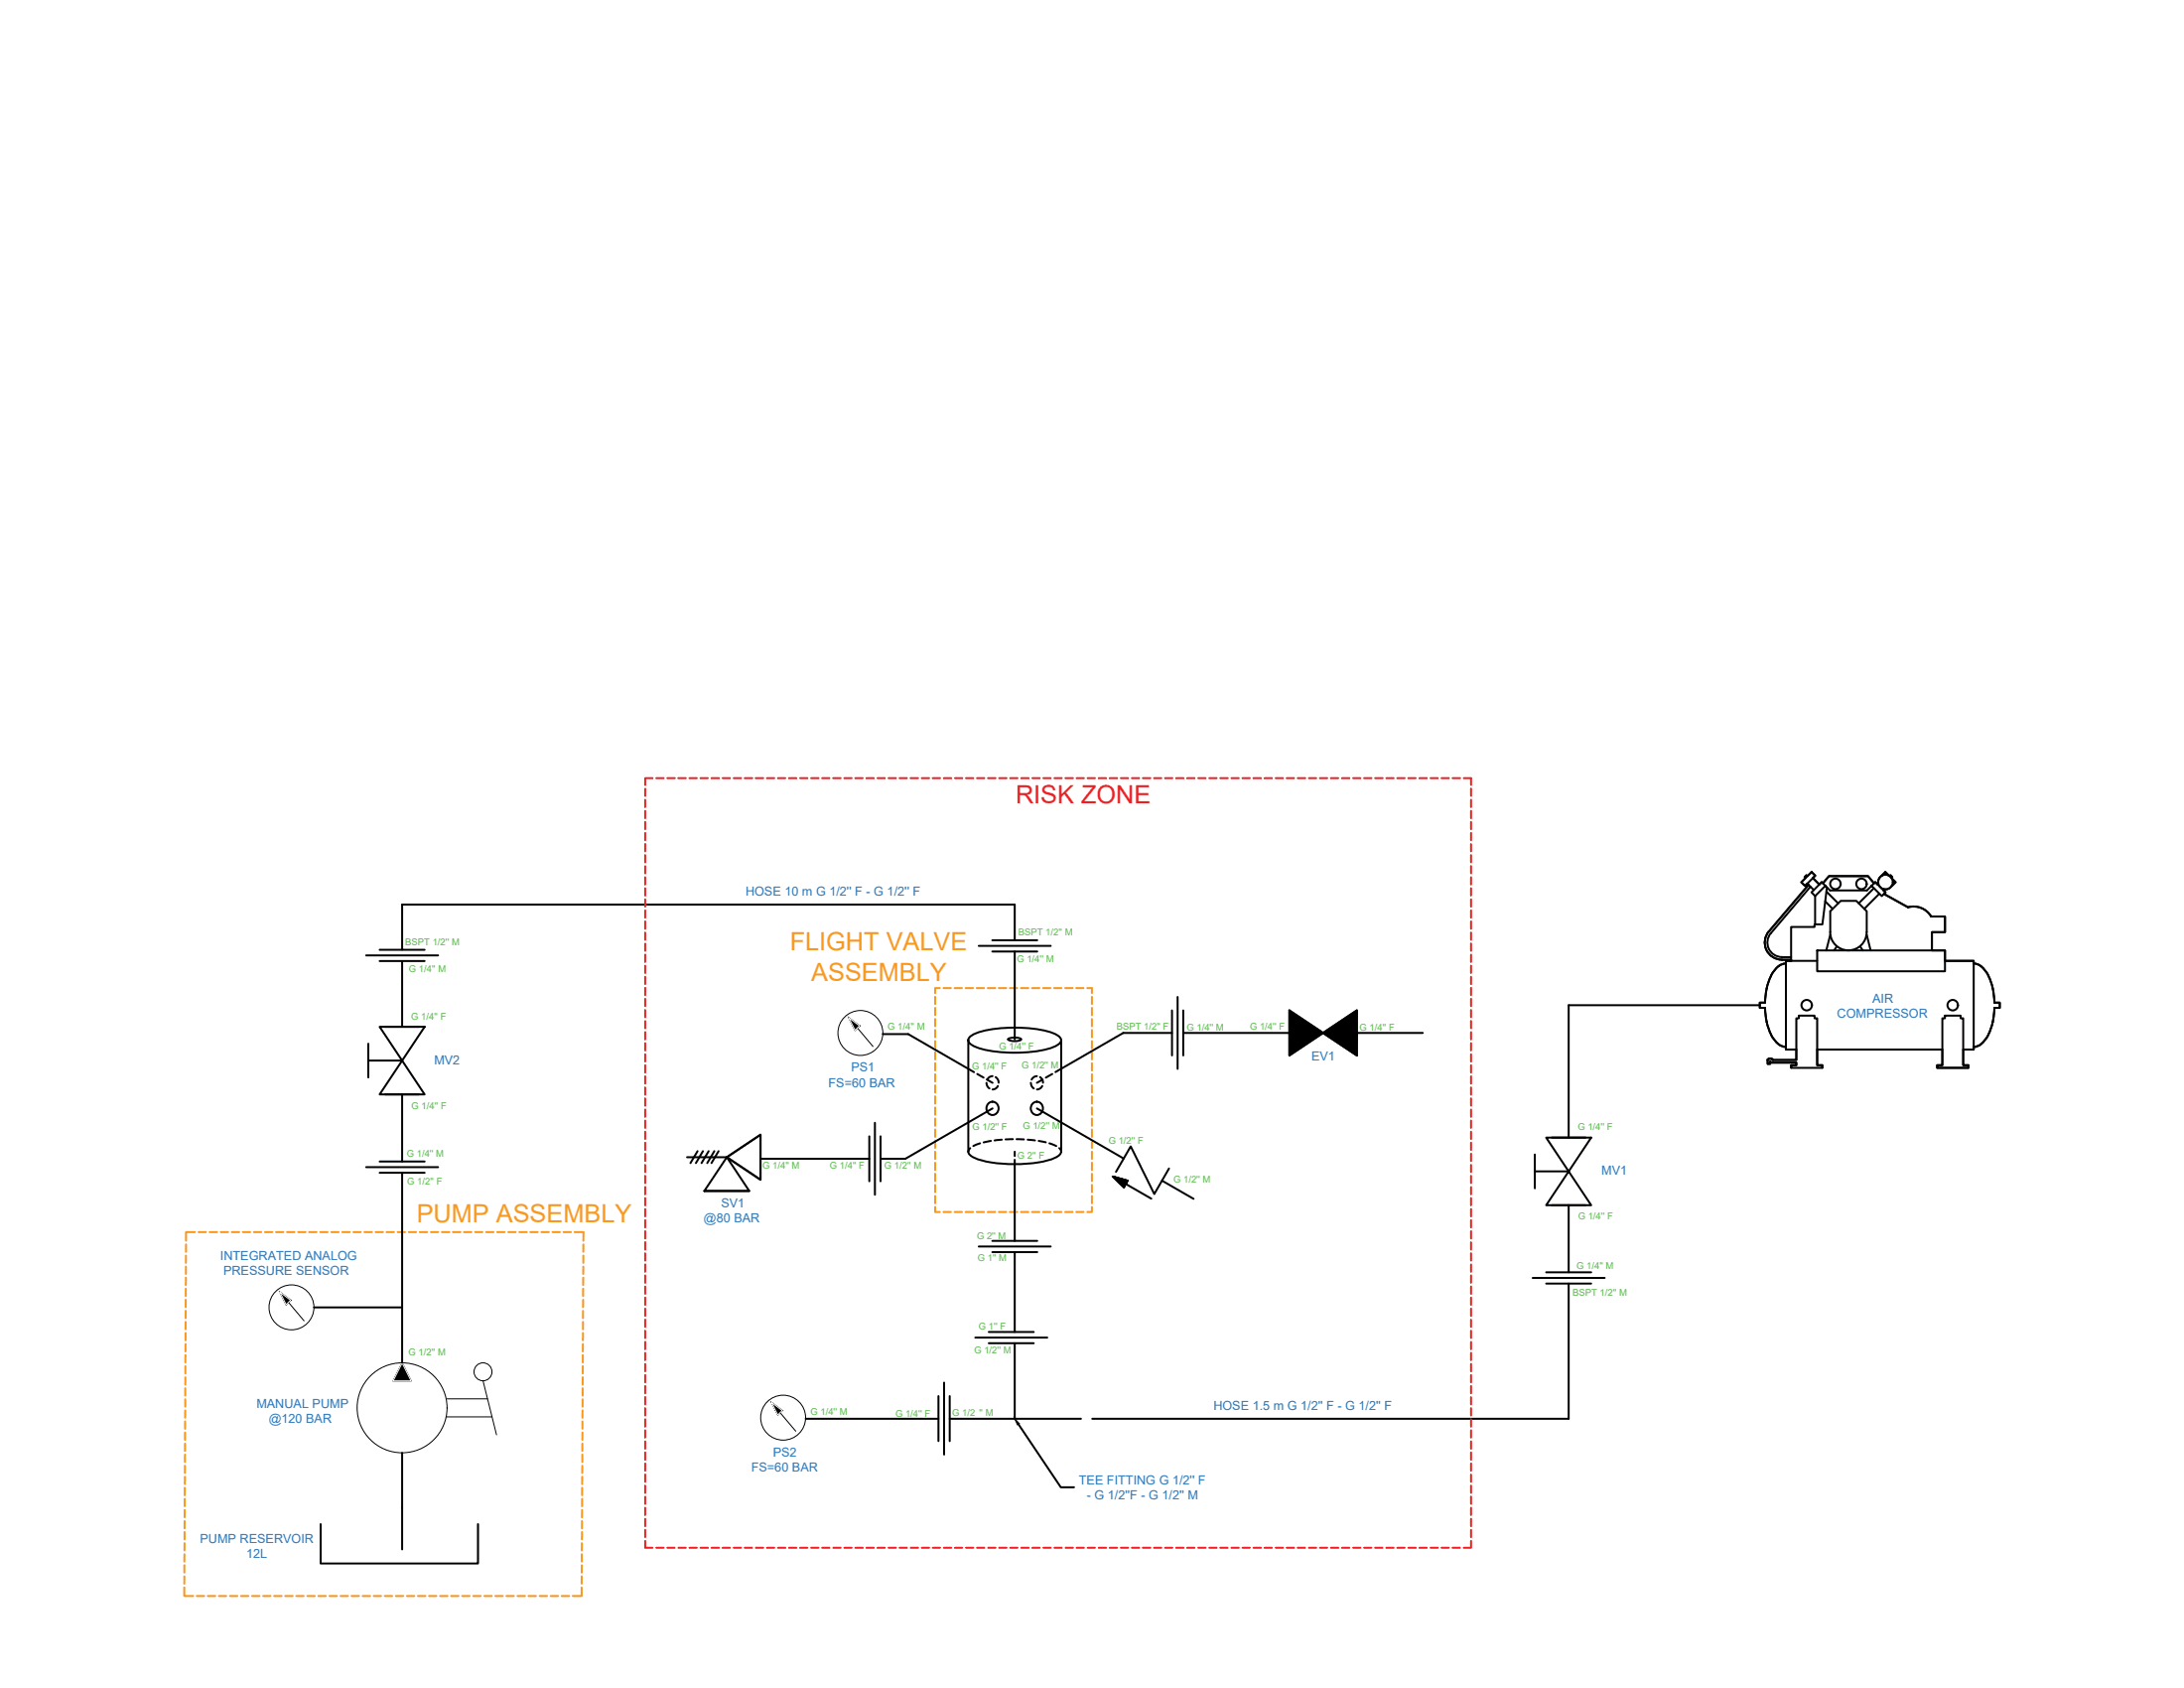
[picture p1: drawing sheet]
<svg xmlns="http://www.w3.org/2000/svg" width="279mm" height="216mm" viewBox="0 0 279 216" stroke-linecap="round" stroke-linejoin="round" font-family="sans-serif">
<!-- layer: 0 -->
<g fill="none" stroke="#f8991e" stroke-width=".25">
<path d="M119.6 127.5v.9M119.6 128.9v1M119.6 130.3v1M119.6 131.7v1M119.6 133.2v.9M119.6 134.6v.9M119.6 136v.9M119.6 137.4v.9M119.6 138.8v1M120.2 126.4h-.6v.6M120.7 126.4h.9M122.1 126.4h1"/>
<path d="M123.5 126.4h1M124.9 126.4h1M126.4 126.4h.9M127.8 126.4h.9M129.2 126.4h.9M130.6 126.4h1M132 126.4h1M133.4 126.4h1M134.9 126.4h.9M136.3 126.4h.9M137.7 126.4h.9M139.1 126.4h.6v.6"/>
<path d="M139.7 127.5v.9M139.7 128.9v1M139.7 130.3v1M139.7 131.7v1M139.7 133.2v.9M139.7 134.6v.9M139.7 136v.9M139.7 137.4v.9M139.7 138.8v1M23.8 159.2v.9M24.9 157.6h-1.1v1.1M25.4 157.6h1"/>
<path d="M26.8 157.6h1M28.2 157.6h1M29.7 157.6h.9M31.1 157.6h.9M32.5 157.6h.9M33.9 157.6h.9M35.3 157.6h.9M36.7 157.6h1M38.1 157.6h1M39.5 157.6h1M41 157.6h.9M42.4 157.6h.9"/>
<path d="M43.8 157.6h.9M45.2 157.6h1M46.6 157.6h1M48 157.6h1M49.5 157.6h.9M50.9 157.6h.9M52.3 157.6h.9M53.7 157.6h.9M55.1 157.6h1M56.5 157.6h1M57.9 157.6h1M59.4 157.6h.9"/>
<path d="M60.8 157.6h.9M62.2 157.6h.9M63.6 157.6h.9M65 157.6h1M66.4 157.6h1M67.8 157.6h1M69.3 157.6h.9M70.7 157.6h.9M72.1 157.6h.9M73.5 157.6h1.1v1.1M74.6 159.2v.9M119.6 154.4v.6h.6"/>
<path d="M119.6 140.2v1M119.6 141.6v1M119.6 143.1v.9M119.6 144.5v.9M119.6 145.9v.9M119.6 147.3v.9M119.6 148.7v1M119.6 150.1v1M119.6 151.5v1M119.6 153v.9M120.7 155h.9M122.1 155h1"/>
<path d="M123.5 155h1M124.9 155h1M126.4 155h.9M127.8 155h.9M129.2 155h.9M130.6 155h1M132 155h1M133.4 155h1M134.9 155h.9M136.3 155h.9M137.7 155h.9M139.7 154.4v.6h-.6"/>
<path d="M139.7 140.2v1M139.7 141.6v1M139.7 143.1v.9M139.7 144.5v.9M139.7 145.9v.9M139.7 147.3v.9M139.7 148.7v1M139.7 150.1v1M139.7 151.5v1M139.7 153v.9M23.7 179v.9M23.7 177.6v.9"/>
<path d="M23.7 176.2v.9M23.7 174.7v1M23.7 173.3v1M23.7 171.9v1M23.7 170.5v.9M23.7 169.1v.9M23.8 166.2v1M23.8 167.7l-.1 .9M23.8 164.8v1M23.8 163.4v1M23.8 162v.9M23.8 160.6v.9"/>
<path d="M74.5 177.6v.9M74.5 179v.9M74.5 176.2v.9M74.6 173.3v1M74.6 174.7l-.1 1M74.6 171.9v1M74.6 169.1v.9M74.6 170.5v.9M74.6 167.7v.9M74.6 164.8v1M74.6 166.2v1M74.6 163.4v1"/>
<path d="M74.6 160.6v.9M74.6 162v.9M23.6 198.8v.9M23.6 197.4v.9M23.6 196v.9M23.6 194.5v1M23.6 191.7v1M23.6 193.1v1M23.6 190.3v.9M23.7 188.9l-.1 .9M23.7 187.5v.9M23.7 186v1"/>
<path d="M23.7 184.6v1M23.7 183.2v1M23.7 181.8v.9M23.7 180.4v.9M74.4 198.8v.9M74.4 197.4v.9M74.5 194.5v1M74.5 196l-.1 .9M74.5 193.1v1M74.5 190.3v.9M74.5 191.7v1M74.5 188.9v.9"/>
<path d="M74.5 186v1M74.5 187.5v.9M74.5 184.6v1M74.5 181.8v.9M74.5 183.2v1M74.5 180.4v.9M23.6 203v1.1h1.1M23.6 201.6v1M23.6 200.2v.9M25.2 204.1h.9M26.6 204.1h.9M28 204.1h.9"/>
<path d="M29.4 204.1h1M30.8 204.1h1M32.2 204.1h1M33.7 204.1h.9M35.1 204.1h.9M36.5 204.1h.9M37.9 204.1h1M39.3 204.1h1M40.7 204.1h1M42.2 204.1h.9M43.6 204.1h.9M45 204.1h.9"/>
<path d="M46.4 204.1h.9M47.8 204.1h1M49.2 204.1h1M50.6 204.1h1M52.1 204.1h.9M53.5 204.1h.9M54.9 204.1h.9M56.3 204.1h.9M57.7 204.1h1M59.1 204.1h1M60.5 204.1h1M62 204.1h.9"/>
<path d="M63.4 204.1h.9M64.8 204.1h.9M66.2 204.1h1M67.6 204.1h1M69 204.1h1M70.5 204.1h.9M71.9 204.1h.9M74.4 203v1.1h-1.1M74.4 201.6v1M74.4 200.2v.9"/>
</g>
<!-- layer: SYMS -->
<g fill="none" stroke="#000" stroke-width=".25">
<path d="M226.3 119.1a2.2 2.2 0 0 0-.3 2.4 2.2 2.2 0 0 0 2 1.2M231.2 112.1l-.1-.2-.2 .3 .1 .1M231.2 113l.8 .8M231.4 113.2l-5.1 5.9M231.6 113.4l-5.1 5.9a1.86 1.86 0 0 0-.2 2 1.86 1.86 0 0 0 1.7 1.1M231.8 111.5l.4 .5-1.3 1.3-.5-.5zM231.9 112.3l.8 .8M232.2 114.6v3.6M233.2 113l.8-.9h5l.7 .9M233.5 115.3l1 1M233.5 113.3l-1.3 1.3-.5-.5 1.4-1.3 1 1.1h4.7l1.1-1.1 1.3 1.3-.5 .5-1.3-1.3M233.6 114l1.6 1.5"/>
<path d="M233.7 113.5l-.6 4.7h-1v.4h-3v4.3M234.1 119.2a2.33 2.33 0 0 0 2.4 2.4 2.33 2.33 0 0 0 2.3-2.4M234.1 119.2v-2.6l1.4-1.4h2l1.3 1.4v2.6M234.1 119.6l-.5 2M238.8 119.6l.5 2M239.7 113.6l-1.9 1.9M240.2 113.1l.1-.1-.1 .1-.3-.3-.2 .2-.7-.9h-5l-.8 .9-.1-.2-.4 .3-.8-.8 .3-.3-.4-.5-.6 .6-.1-.2-.2 .3 .1 .1-.6 .5 .5 .5 .3-.3 .2 .2-5.1 5.9M240.4 114.3l-1.9 2M240.7 112a.94 .94 0 0 0-.4 1M240.7 112l.5-.5 .5 .6 .2-.2 .2 .3-.1 .1 .5 .5-.5 .5 .5-.5-.4-.4M241 113.7l-.1 .1 .3 .3-.2 .2 3.1 1.7M241 113.7l-.1 .1"/>
<path d="M241 114.3l3.1 1.7M241.6 112l-.4-.5-.5 .5M241.7 112.1l.2-.2 .2 .3-.1 .1M242 113.3a.94 .94 0 0 1-1 .4M244.1 116a2.61 2.61 0 0 1 2.9 1.2M247.1 117.2h1.7v2h-1.6v2.4h1.6v1.3h3.7v.3M247.1 117.2h1.7v2h-1.6v2.4M46.8 122.2h9.2M47.1 133.5v4.3M47.1 135.7h4.3M48.6 131.3l5.7 8.7h-5.7l5.7-8.7zM48.6 121.5h5.7"/>
<path d="M48.6 122.9h5.7M49.3 131.3h4.3M49.3 140h4.3M125.2 121h9.2M126.9 120.3h5.8M126.9 121.7h5.8M149.9 129.2v5.8M150.7 127.5v9.2M151.4 129.2v5.8M165 129.2l4.3 2.9-4.3 2.9zM165 129.2v5.8l8.6-5.8v5.8zM169.3 132.1l4.3-2.9v5.8z"/>
<path d="M226.1 135.6v.5h.4v-.4l.1 .2h3.2v.3h-.7v.4M226.3 135.4l.5 .1M226.3 135.4l-.2 .2M226.6 124.8a8.2 8.2 0 0 0-.8 3.4h-.7v.7h.7a6.9 6.9 0 0 0 1.5 4.4 1.63 1.63 0 0 0 1.2 .6M226.8 135.5v.1M226.8 135.6h3v-5.4h.3v-.3h2v.3h.4v6h.6v.4M227.6 123.5l-.6 .6-.4 .7M228 122.8h1.1v.1h-.6v.3l-.4 .1-.5 .3M228 122.8h1.1M228 122.4h1.1M228.5 133.9v.3h1.3v1.4h-3M232.5 121.6h16.3v2.6h-16.3z"/>
<path d="M232.5 122.9h-4v11.3h1.3M232.5 134.2h16M235 121.1l-.4 .5M238 121.1l.3 .5M248.5 130.2h.3v-.3h2v.3h.4v6h.6v.4h-4v-.4h.7zM248.8 122.9h3.7v11.3h-1.3M252.5 123.2l.3 .1 .6 .3M252.5 133.9v.3h-1.3v2h.6v.4h-4v-.4h.7v-2h-16v2h.6v.4h-4v-.4h.7v-.3h-3.2l-.1-.2v.4h-.4v-.5M253.4 123.5l.6 .6 .4 .7M254.4 124.8a8.3 8.3 0 0 1 .8 3.4h.6v.7h-.7a6.9 6.9 0 0 1-1.4 4.4 1.59 1.59 0 0 1-1.2 .6M46.8 149.3h9.2M48.6 148.6h5.7"/>
<path d="M48.6 150h5.7M111.2 145.3v5.8M111.9 143.6v9.2M112.6 145.3v5.8M125.2 159.4h9.2M126.9 158.7h5.8M142.4 150.5l1.4 1.3 .5-.8-1.9-.5 1.9 .5-.5 .8zM142.4 150.5l4.9 2.8M149.6 149.5l-1.9 3.2-3-6.1-1.9 3.3M196.4 147.7v4.3M196.4 149.8h4.3M197.8 145.5l5.8 8.6h-5.8l5.8-8.6z"/>
<path d="M198.5 145.5h4.3M198.5 154.1h4.3M120.1 178.6v5.7M120.8 176.8v9.2M121.5 178.6v5.7M124.8 171.1h9.2M126.5 170.4h5.7M126.5 171.8h5.7M126.9 160.2h5.8M196.1 163.5h9.2M197.8 162.7h5.8M197.8 164.2h5.8"/>
<path d="M41 194.9v5.1h20.2v-5.1M51.4 192.8v5.4"/>
<circle cx="234.8" cy="113" r=".67"/>
<circle cx="238.1" cy="113" r=".67"/>
<circle cx="241.2" cy="112.8" r=".94"/>
<circle cx="231.1" cy="128.6" r=".67"/>
<circle cx="249.8" cy="128.6" r=".67"/>
</g>
<g fill="#000" stroke="#000" stroke-width=".13">
<path d="M142.4 150.5l1.9 .5-.5 .8zM51.4 174.3l1.2 2.3h-2.3z"/>
<path d="M108.6 130.2l1.4 1h-.9zM109.1 131.2l.3 .6 .6-.6z"/>
<path d="M165 132.1v2.9zM165 132.1v2.9z"/>
<path d="M165 129.2v2.5zM165 129.2v2.5z"/>
<path d="M165 129.2v5.8l4.2-2.9zM165 135l4.2-2.9v.1z"/>
<path d="M169.3 132.1l4.2-2.8zM169.3 132.1l4.2-2.8v5.6z"/>
<path d="M173.5 132.1v2.8l.1-2.8zM173.6 132.1v2.9l-.1-.1z"/>
<path d="M173.5 129.3v2.4l.1-2.5zM173.6 129.2v2.5h-.1z"/>
<path d="M35.8 165.3l1.4 1h-.9zM36.3 166.3l.3 .6 .6-.6z"/>
<path d="M98.7 179.4l1.4 1h-.9zM99.2 180.4l.3 .6 .6-.6z"/>
</g>
<g fill="none" stroke="#000" stroke-width=".13">
<path d="M108.6 130.2l3.1 3.7M108.6 130.2l1.4 1-.6 .6zM35.8 165.3l3.1 3.6M35.8 165.3l1.4 1-.6 .6zM51.4 174.3l1.2 2.3h-2.3zM57.2 178.9h5.2M61.8 176.6l1.7 6.9M98.7 179.4l3.1 3.7M98.7 179.4l1.4 1-.6 .6zM57.1 181.2h5.8"/>
<circle cx="110.1" cy="132.1" r="2.87"/>
<circle cx="37.3" cy="167.2" r="2.87"/>
<circle cx="61.8" cy="175.5" r="1.15"/>
<circle cx="51.4" cy="180.1" r="5.8"/>
<circle cx="100.2" cy="181.3" r="2.87"/>
</g>
<path d="M108.6 130.2l1.4 1-.6 .6zM35.8 165.3l1.4 1-.6 .6zM51.4 174.3l1.2 2.3h-2.3zM98.7 179.4l1.4 1-.6 .6z" fill="none" stroke="#fafafa" stroke-width=".13"/>
<!-- layer: 0 -->
<g fill="none" stroke="#000" stroke-width=".25">
<path d="M51.4 122.9v8.4M51.4 140v8.6M112.9 132.3h3.3l8.4 4.8M123.9 133v14.3l.2-.4M124 132.7a4.5 4.5 0 0 1 2.5-1 18 18 0 0 1 8.2 .4l.6 .3 .3 .3 .2 .3-.2 .4a4.5 4.5 0 0 1-2.5 1 18 18 0 0 1-8.2-.5l-.6-.2-.3-.3-.1-.4zM125 137.4l.8 .4M126.2 138.5l.1 .4 .3 .3M126.2 138.1l.8 .4M127 137.6l-.4 .2-.3 .3M127.4 137.8l.3 .3 .1 .4M127.7 138.9l-.4 .3-.3 .1M129 132.9a1.67 1.67 0 0 1 1.7 0 1.67 1.67 0 0 1-1.7 0z"/>
<path d="M129.8 120.3v-4.6h-78.4v5.8M129.8 121.7v11.2M131.9 138.5l.1 .4 .3 .3M132.7 137.6l-.5 .2-.2 .3M133.1 137.8l.3 .3v.4M133.3 138.9l-.3 .3-.3 .1M133.4 138.1l-.7 .4M134.6 137.4l-.8 .4M135.8 133v14.3M149.9 132.1h-6.2l-8.7 5M151.4 132.1h13.6M173.6 132.1h8.4"/>
<path d="M225.1 128.6h-24.4v16.9M51.4 150v24.3M87.9 148h5.1M89.2 147.2l-.9 1.6M89.9 147.2l-.9 1.6M90.1 152.3h5.8M90.7 147.2l-1 1.6M91.4 147.2l-.9 1.6M91.9 147.2l-.9 1.6M93 148l4.3-2.9v5.8zM93 148l2.9 4.3h-5.8zM97.3 148.2h13.9"/>
<path d="M125.4 146.2l-.9 .4M126.4 141.2a.8 .8 0 0 1 1.1 0 .8 .8 0 0 1 0 1.1 .8 .8 0 0 1-1.1 .1 .91 .91 0 0 1 0-1.2zM126.8 145.9l-1 .2M127 141.8l-11.2 6.4h-3.2M128.2 145.8l-1 .1M129.6 145.7h-1M129.8 147.3v.6M129.8 148.3v10.4M130 145.7h1M131.5 145.8l.9 .1M132.1 141.2a.8 .8 0 0 1 1.1 0 .8 .8 0 0 1 0 1.1 .8 .8 0 0 1-1.1 .1 .91 .91 0 0 1 0-1.2zM132.7 141.8l11.1 6.4"/>
<path d="M132.9 145.9l.9 .2M134.2 146.2l.9 .4M135.5 146.8l.3 .5M135.8 147.3a1.63 1.63 0 0 1-1.4 1 18.4 18.4 0 0 1-9.1 0 1.64 1.64 0 0 1-1.4-1M148.7 151l4 2.3M200.7 154.1v8.6M129.8 160.2v10.2M129.8 171.8v9.7M200.7 164.2v17.3h-61M103.1 181.5h17M121.5 181.5h16.8M130.3 182.2l5.4 8h1.7"/>
</g>
<path d="M129.8 181.5l.6 .6-.2 .1z" fill="#000" stroke="#000" stroke-width=".13"/>
<!-- layer: WIRES -->
<path d="M40.2 167.2h11.2M51.4 185.8v7" fill="none" stroke="#000" stroke-width=".25"/>
<!-- layer: 0 -->
<g fill="none" stroke="#ed1f24" stroke-width=".25">
<path d="M83.5 99.5h-1v.9M84 99.5h.9M85.4 99.5h.9M86.8 99.5h.9M88.2 99.5h.9M89.6 99.5h1M91 99.5h1M92.4 99.5h1M93.9 99.5h.9M95.3 99.5h.9M96.7 99.5h.9M98.1 99.5h.9"/>
<path d="M99.5 99.5h1M100.9 99.5h1M102.4 99.5h.9M103.8 99.5h.9M105.2 99.5h.9M106.6 99.5h.9M108 99.5h1M109.4 99.5h1M110.8 99.5h1M112.3 99.5h.9M113.7 99.5h.9M115.1 99.5h.9"/>
<path d="M116.5 99.5h.9M117.9 99.5h1M119.3 99.5h1M120.7 99.5h1M122.2 99.5h.9M123.6 99.5h.9M125 99.5h.9M126.4 99.5h.9M127.8 99.5h1M129.2 99.5h1M130.7 99.5h.9M132.1 99.5h.9"/>
<path d="M133.5 99.5h.9M134.9 99.5h.9M136.3 99.5h1M137.7 99.5h1M139.1 99.5h1M140.6 99.5h.9M142 99.5h.9M143.4 99.5h.9M144.8 99.5h.9M146.2 99.5h1M147.6 99.5h1M149 99.5h1"/>
<path d="M150.5 99.5h.9M151.9 99.5h.9M153.3 99.5h.9M154.7 99.5h.9M156.1 99.5h1M157.5 99.5h1M159 99.5h.9M160.4 99.5h.9M161.8 99.5h.9M163.2 99.5h.9M164.6 99.5h1M166 99.5h1"/>
<path d="M167.4 99.5h1M168.9 99.5h.9M170.3 99.5h.9M171.7 99.5h.9M173.1 99.5h.9M174.5 99.5h1M175.9 99.5h1M177.3 99.5h1M178.8 99.5h.9M180.2 99.5h.9M181.6 99.5h.9M183 99.5h.9"/>
<path d="M184.4 99.5h1M185.8 99.5h1M187.3 99.5h.9v.9M82.5 100.9v.9M82.5 102.3v.9M82.5 103.7v1M82.5 105.1v1M82.5 106.5v1M82.5 108v.9M82.5 109.4v.9M82.5 110.8v.9M82.5 112.2v.9"/>
<path d="M82.5 113.6v.9M82.5 115v1M82.5 116.4v1M82.5 117.8v1M82.5 119.3v.9M188.2 100.9v.9M188.2 102.3v.9M188.2 103.7v1M188.2 105.1v1M188.2 106.5v1M188.2 108v.9M188.2 109.4v.9"/>
<path d="M188.2 110.8v.9M188.2 112.2v.9M188.2 113.6v.9M188.2 115v1M188.2 116.4v1M188.2 117.8v1M188.2 119.3v.9M82.5 120.7v.9M82.5 122.1v.9M82.5 123.5v1M82.5 124.9v1M82.5 126.3v1"/>
<path d="M82.5 127.8v.9M82.5 129.2v.9M82.5 130.6v.9M82.5 132v.9M82.5 133.4v1M82.5 134.8v1M82.5 136.2v1M82.5 137.7v.9M82.5 139.1v.9M188.2 120.7v.9M188.2 122.1v.9M188.2 123.5v1"/>
<path d="M188.2 124.9v1M188.2 126.3v1M188.2 127.8v.9M188.2 129.2v.9M188.2 130.6v.9M188.2 132v.9M188.2 133.4v1M188.2 134.8v1M188.2 136.2v1M188.2 137.7v.9M188.2 139.1v.9M82.5 140.5v.9"/>
<path d="M82.5 141.9v.9M82.5 143.3v1M82.5 144.7v1M82.5 146.1v1M82.5 147.6v.9M82.5 149v.9M82.5 150.4v.9M82.5 151.8v1M82.5 153.2v1M82.5 154.6v1M82.5 156.1v.9M82.5 157.5v.9"/>
<path d="M82.5 158.9v.9M188.2 140.5v.9M188.2 141.9v.9M188.2 143.3v1M188.2 144.7v1M188.2 146.1v1M188.2 147.6v.9M188.2 149v.9M188.2 150.4v.9M188.2 151.8v1M188.2 153.2v1M188.2 154.6v1"/>
<path d="M188.2 156.1v.9M188.2 157.5v.9M188.2 158.9v.9M82.5 160.3v.9M82.5 161.7v1M82.5 163.1v1M82.5 164.5v1M82.5 166v.9M82.5 167.4v.9M82.5 168.8v.9M82.5 170.2v.9M82.5 171.6v1"/>
<path d="M82.5 173v1M82.5 174.4v1M82.5 175.9v.9M82.5 177.3v.9M82.5 178.7v.9M188.2 160.3v.9M188.2 161.7v1M188.2 163.1v1M188.2 164.5v1M188.2 166v.9M188.2 167.4v.9M188.2 168.8v.9"/>
<path d="M188.2 170.2v.9M188.2 171.6v1M188.2 173v1M188.2 174.4v1M188.2 175.9v.9M188.2 177.3v.9M188.2 178.7v.9M82.5 197.1v.9h1M82.5 180.1v1M82.5 181.5v1M82.5 182.9v1M82.5 184.4v.9"/>
<path d="M82.5 185.8v.9M82.5 187.2v.9M82.5 188.6v.9M82.5 190v1M82.5 191.4v1M82.5 192.8v1M82.5 194.3v.9M82.5 195.7v.9M84 198h.9M85.4 198h.9M86.8 198h.9M88.2 198h.9"/>
<path d="M89.6 198h1M91 198h1M92.4 198h1M93.9 198h.9M95.3 198h.9M96.7 198h.9M98.1 198h.9M99.5 198h1M100.9 198h1M102.4 198h.9M103.8 198h.9M105.2 198h.9"/>
<path d="M106.6 198h.9M108 198h1M109.4 198h1M110.8 198h1M112.3 198h.9M113.7 198h.9M115.1 198h.9M116.5 198h.9M117.9 198h1M119.3 198h1M120.7 198h1M122.2 198h.9"/>
<path d="M123.6 198h.9M125 198h.9M126.4 198h.9M127.8 198h1M129.2 198h1M130.7 198h.9M132.1 198h.9M133.5 198h.9M134.9 198h.9M136.3 198h1M137.7 198h1M139.1 198h1"/>
<path d="M140.6 198h.9M142 198h.9M143.4 198h.9M144.8 198h.9M146.2 198h1M147.6 198h1M149 198h1M150.5 198h.9M151.9 198h.9M153.3 198h.9M154.7 198h.9M156.1 198h1"/>
<path d="M157.5 198h1M159 198h.9M160.4 198h.9M161.8 198h.9M163.2 198h.9M164.6 198h1M166 198h1M167.4 198h1M168.9 198h.9M170.3 198h.9M171.7 198h.9M173.1 198h.9"/>
<path d="M174.5 198h1M175.9 198h1M177.3 198h1M178.8 198h.9M180.2 198h.9M181.6 198h.9M183 198h.9M184.4 198h1M185.8 198h1M188.2 197.1v.9h-.9M188.2 180.1v1M188.2 181.5v1"/>
<path d="M188.2 182.9v1M188.2 184.4v.9M188.2 185.8v.9M188.2 187.2v.9M188.2 188.6v.9M188.2 190v1M188.2 191.4v1M188.2 192.8v1M188.2 194.3v.9M188.2 195.7v.9"/>
</g>
<text font-size="3.2" fill="#ed1f24" x="129.9" y="102.8">RISK ZONE</text>
<g font-size="3.2" fill="#f8991e">
<text x="101" y="121.6">FLIGHT VALVE</text>
<text x="103.8" y="125.4">ASSEMBLY</text>
<text x="53.3" y="156.3">PUMP ASSEMBLY</text>
</g>
<g font-size="1.6" fill="#2776bb">
<text x="95.4" y="114.5">HOSE 10 m G 1/2'' F - G 1/2'' F</text>
<text x="235" y="130.2">COMPRESSOR</text>
<text x="239.5" y="128.3">AIR</text>
<text x="55.5" y="136.1">MV2</text>
<text x="108.9" y="137.1">PS1</text>
<text x="167.8" y="135.7">EV1</text>
<text x="106" y="139">FS=60 BAR</text>
<text x="92.2" y="154.4">SV1</text>
<text x="204.9" y="150.3">MV1</text>
<text x="28.2" y="161.1">INTEGRATED ANALOG</text>
<text x="90" y="156.3">@80 BAR</text>
<text x="28.6" y="163">PRESSURE SENSOR</text>
<text x="32.8" y="180">MANUAL PUMP</text>
<text x="34.4" y="182">@120 BAR</text>
<text x="155.2" y="180.3">HOSE 1.5 m G 1/2'' F - G 1/2'' F</text>
<text x="96.1" y="188.2">FS=60 BAR</text>
<text x="98.9" y="186.3">PS2</text>
<text x="138" y="189.8">TEE FITTING G 1/2'' F</text>
<text x="139" y="191.8">- G 1/2''F - G 1/2'' M</text>
<text x="25.6" y="197.3">PUMP RESERVOIR</text>
<text x="31.5" y="199.2">12L</text>
</g>
<g font-size="1.2" fill="#58ba48">
<text x="130.3" y="119.7">BSPT 1/2'' M</text>
<text x="51.8" y="121">BSPT 1/2'' M</text>
<text x="52.3" y="124.3">G 1/4'' M</text>
<text x="130.1" y="123">G 1/4'' M</text>
<text x="52.6" y="130.4">G 1/4'' F</text>
<text x="113.6" y="131.7">G 1/4'' M</text>
<text x="142.8" y="131.6">BSPT 1/2'' F</text>
<text x="151.8" y="131.8">G 1/4'' M</text>
<text x="159.9" y="131.7">G 1/4'' F</text>
<text x="173.9" y="131.8">G 1/4'' F</text>
<text x="124.3" y="136.7">G 1/4'' F</text>
<text x="127.8" y="134.3">G 1/4'' F</text>
<text x="130.7" y="136.7">G 1/2'' M</text>
<text x="52.7" y="141.8">G 1/4'' F</text>
<text x="52" y="147.9">G 1/4'' M</text>
<text x="97.6" y="149.5">G 1/4'' M</text>
<text x="106.2" y="149.5">G 1/4'' F</text>
<text x="113.1" y="149.5">G 1/2'' M</text>
<text x="124.4" y="144.5">G 1/2'' F</text>
<text x="130.2" y="148.2">G 2'' F</text>
<text x="130.9" y="144.5">G 1/2'' M</text>
<text x="141.8" y="146.3">G 1/2'' F</text>
<text x="201.8" y="144.6">G 1/4'' F</text>
<text x="52.1" y="151.5">G 1/2'' F</text>
<text x="150.1" y="151.3">G 1/2'' M</text>
<text x="201.9" y="156">G 1/4'' F</text>
<text x="125" y="158.5">G 2'' M</text>
<text x="125.1" y="161.3">G 1'' M</text>
<text x="201.2" y="165.7">BSPT 1/2'' M</text>
<text x="201.7" y="162.2">G 1/4'' M</text>
<text x="52.3" y="173.4">G 1/2'' M</text>
<text x="124.6" y="173.1">G 1/2'' M</text>
<text x="125.2" y="170.1">G 1'' F</text>
<text x="103.7" y="180.9">G 1/4'' M</text>
<text x="114.6" y="181.2">G 1/4'' F</text>
<text x="121.8" y="181.1">G 1/2 '' M</text>
</g>
</svg>
